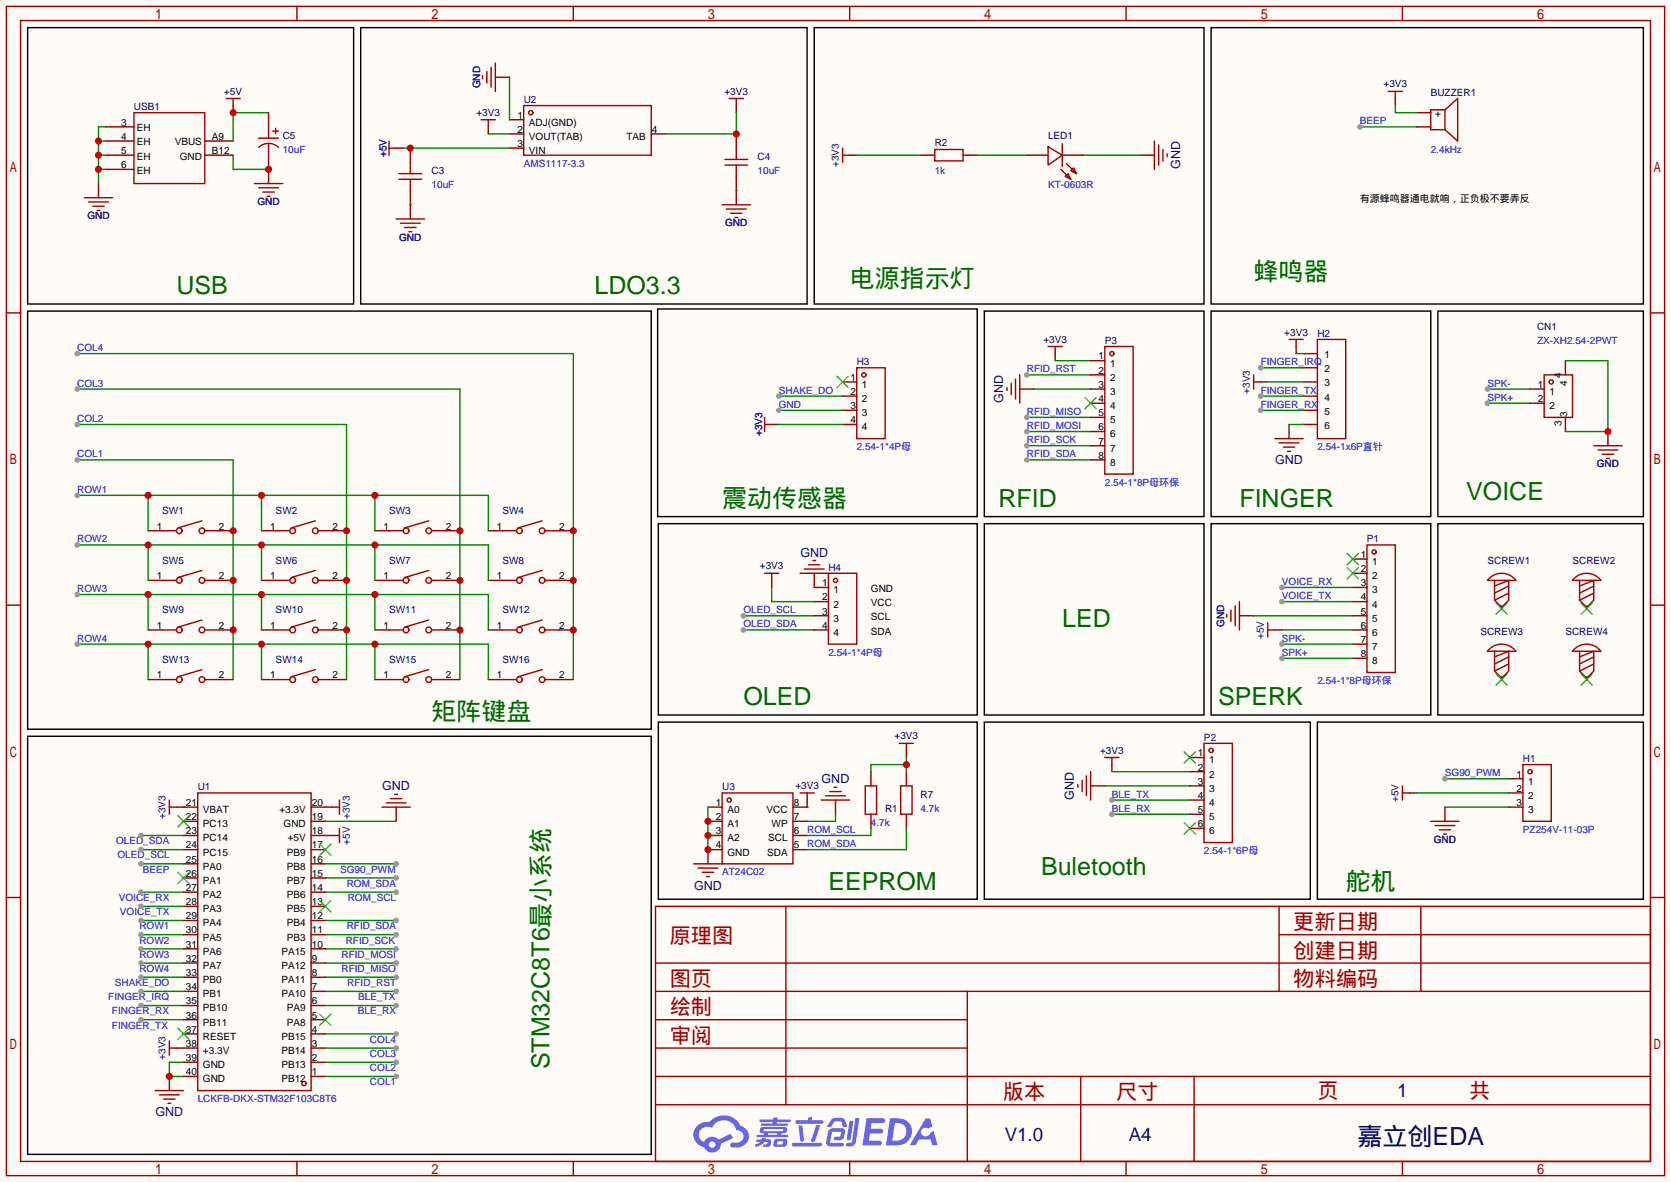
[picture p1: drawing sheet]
<svg xmlns="http://www.w3.org/2000/svg" width="299mm" height="212mm" viewBox="0 0 299 212" stroke-linecap="round" stroke-linejoin="round" font-family="sans-serif">
<path d="M0 0h299.5v211.8h-299.5z" fill="#fffcf7"/>
<path d="M58.3 172.6h12.7" fill="none" stroke="#008700" stroke-width=".25"/>
<circle cx="71" cy="172.6" r=".51" fill="#999"/>
<path d="M58.3 170.1h12.7" fill="none" stroke="#008700" stroke-width=".25"/>
<circle cx="71" cy="170.1" r=".51" fill="#999"/>
<path d="M58.3 167.5h12.7" fill="none" stroke="#008700" stroke-width=".25"/>
<circle cx="71" cy="167.5" r=".51" fill="#999"/>
<path d="M58.3 165h12.7" fill="none" stroke="#008700" stroke-width=".25"/>
<circle cx="71" cy="165" r=".51" fill="#999"/>
<path d="M58.3 180.2h12.7" fill="none" stroke="#008700" stroke-width=".25"/>
<circle cx="71" cy="180.2" r=".51" fill="#999"/>
<path d="M58.3 177.7h12.7" fill="none" stroke="#008700" stroke-width=".25"/>
<circle cx="71" cy="177.7" r=".51" fill="#999"/>
<path d="M58.3 175.1h12.7" fill="none" stroke="#008700" stroke-width=".25"/>
<circle cx="71" cy="175.1" r=".51" fill="#999"/>
<path d="M58.3 159.9h12.7" fill="none" stroke="#008700" stroke-width=".25"/>
<circle cx="71" cy="159.9" r=".51" fill="#999"/>
<path d="M58.3 157.4h12.7" fill="none" stroke="#008700" stroke-width=".25"/>
<circle cx="71" cy="157.4" r=".51" fill="#999"/>
<path d="M25.3 159.9h7.6" fill="none" stroke="#008700" stroke-width=".25"/>
<circle cx="25.3" cy="159.9" r=".51" fill="#999"/>
<path d="M25.3 162.4h7.6" fill="none" stroke="#008700" stroke-width=".25"/>
<circle cx="25.3" cy="162.4" r=".51" fill="#999"/>
<path d="M25.3 165h7.6" fill="none" stroke="#008700" stroke-width=".25"/>
<circle cx="25.3" cy="165" r=".51" fill="#999"/>
<path d="M25.3 167.5h7.6" fill="none" stroke="#008700" stroke-width=".25"/>
<circle cx="25.3" cy="167.5" r=".51" fill="#999"/>
<path d="M25.3 180.2h7.6" fill="none" stroke="#008700" stroke-width=".25"/>
<circle cx="25.3" cy="180.2" r=".51" fill="#999"/>
<path d="M25.3 182.8h7.6" fill="none" stroke="#008700" stroke-width=".25"/>
<circle cx="25.3" cy="182.8" r=".51" fill="#999"/>
<path d="M30.4 192.9v2.6" fill="none" stroke="#870000" stroke-width=".25"/>
<path d="M27.8 195.5h5.1M28.6 196.2h3.5M29.3 197h2.1M30.1 197.7h.5" fill="none" stroke="#a10000" stroke-width=".25"/>
<path d="M32.9 190.4h-2.5v2.5h2.5" fill="none" stroke="#008700" stroke-width=".25"/>
<circle cx="30.4" cy="192.9" r=".63" fill="#c00"/>
<g fill="none" stroke="#870000" stroke-width=".25">
<path d="M132 18.9v1.3M250.1 17.7v1.2M87.5 22.7v1.3M152.3 27.8h1.2M204.3 27.8h2.6M138.3 104v1.3M145.9 102.7v2.6M162.4 134.5v1.3M31.6 144.7h1.3M58.3 149.7h1.3M58.3 144.7h1.3M71 144.7v2.5"/>
<path d="M31.6 187.8h1.3"/>
</g>
<g fill="none" stroke="#a10000" stroke-width=".25">
<path d="M130.7 17.7h2.5M132 17.7v1.2M248.8 16.4h2.5M250.1 16.4v1.3M86.2 21.5h2.6M87.5 21.5v1.2M151 26.5v2.6M151 27.8h1.3M206.9 25.3v5.1M207.6 26v3.6M208.4 26.8v2M209.2 27.6v.5"/>
<path d="M137 102.7h2.6M138.3 102.7v1.3M143.4 102.7h5.1M144.1 102h3.6M144.9 101.2h2M145.7 100.5h.5M161.2 133.2h2.5M162.4 133.2v1.3M30.4 143.4v2.5M30.4 144.7h1.2M59.6 149.7h1.2M59.6 144.7h1.2"/>
<path d="M60.8 143.4v2.5M60.8 148.5v2.5M68.5 144.7h5M69.2 143.9h3.6M70 143.1h2M70.7 142.4h.5M30.4 186.6v2.5M30.4 187.8h1.2"/>
</g>
<path d="M133.2 110.4h12.7M138.3 105.3v2.5h7.6M58.3 147.2h12.7" fill="none" stroke="#008700" stroke-width=".25"/>
<path d="M64.6 5h80.1v49.5h-80.1zM176.4 129.4h58.4v31.8h-58.4z" fill="none" stroke="#000" stroke-width=".25"/>
<circle cx="133.2" cy="110.4" r=".51" fill="#999"/>
<path d="M199.3 143.4h13.9" fill="none" stroke="#008700" stroke-width=".25"/>
<circle cx="199.3" cy="143.4" r=".51" fill="#999"/>
<path d="M199.3 145.9h13.9" fill="none" stroke="#008700" stroke-width=".25"/>
<circle cx="199.3" cy="145.9" r=".51" fill="#999"/>
<path d="M189.1 63.4v1.2M225.9 68.5h1.3M232.3 62.1v1.3M199.3 137v1.3M195.5 140.8h2.5" fill="none" stroke="#870000" stroke-width=".25"/>
<path d="M187.8 62.1h2.6M189.1 62.1v1.3M224.7 67.2v2.5M224.7 68.5h1.2M231 60.8h2.6M232.3 60.8v1.3M193.9 139.8v2.1M194.7 139.1v3.5M195.5 138.3v5.1M198 135.8h2.5M199.3 135.8v1.2M193.2 140.6v.5" fill="none" stroke="#a10000" stroke-width=".25"/>
<path d="M184 67.2h11.5M189.1 64.6h6.4M199.3 138.3h13.9M198 140.8h15.2" fill="none" stroke="#008700" stroke-width=".25"/>
<circle cx="184" cy="67.2" r=".51" fill="#999"/>
<path d="M182.8 69.7h2.5" fill="none" stroke="#870000" stroke-width=".25"/>
<path d="M180.5 69.5v.5M181.2 68.7v2M182 67.9v3.6M182.8 67.2v5.1" fill="none" stroke="#a10000" stroke-width=".25"/>
<path d="M184 74.8h11.5M185.3 69.7h10.2" fill="none" stroke="#008700" stroke-width=".25"/>
<circle cx="184" cy="74.8" r=".51" fill="#999"/>
<path d="M184 77.3h11.5" fill="none" stroke="#008700" stroke-width=".25"/>
<circle cx="184" cy="77.3" r=".51" fill="#999"/>
<path d="M184 79.9h11.5" fill="none" stroke="#008700" stroke-width=".25"/>
<circle cx="184" cy="79.9" r=".51" fill="#999"/>
<path d="M184 82.4h11.5" fill="none" stroke="#008700" stroke-width=".25"/>
<circle cx="184" cy="82.4" r=".51" fill="#999"/>
<path d="M176.4 55.8h39.4v36.8h-39.4z" fill="none" stroke="#000" stroke-width=".25"/>
<g fill="none" stroke="#a10000" stroke-width=".25">
<path d="M124.3 154.8h5.1M125.1 155.6h3.6M125.9 156.3h2M126.6 157.1h.5M129.4 142.1h12.7v12.7h-12.7z"/>
<circle cx="130.7" cy="143.4" r=".38"/>
</g>
<path d="M126.9 144.7h2.5M126.9 147.2h2.5M126.9 149.7h2.5M129.4 152.3h-2.5v2.5M142.1 144.7h2.6M142.1 147.2h2.6M142.1 149.7h2.6M142.1 152.3h2.6" fill="none" stroke="#870000" stroke-width=".25"/>
<path d="M126.9 144.7v7.6" fill="none" stroke="#008700" stroke-width=".25"/>
<g fill="#c00">
<circle cx="126.9" cy="149.7" r=".63"/>
<circle cx="126.9" cy="152.3" r=".63"/>
<circle cx="126.9" cy="147.2" r=".63"/>
</g>
<path d="M144.7 143.4v1.3M149.7 143.4v2.5" fill="none" stroke="#870000" stroke-width=".25"/>
<path d="M143.4 142.1h2.5M144.7 142.1v1.3M147.2 143.4h5.1M148 142.6h3.5M148.7 141.9h2M149.5 141.1h.5" fill="none" stroke="#a10000" stroke-width=".25"/>
<path d="M25.3 152.3h7.6M144.7 144.7h.1M149.7 145.9v1.3h-5" fill="none" stroke="#008700" stroke-width=".25"/>
<circle cx="25.3" cy="152.3" r=".51" fill="#999"/>
<path d="M25.3 149.7h7.6" fill="none" stroke="#008700" stroke-width=".25"/>
<circle cx="25.3" cy="149.7" r=".51" fill="#999"/>
<g fill="none" stroke="#a10000" stroke-width=".25">
<path d="M40.5 17.7h2.6M41.8 17.7v1.2M93.9 18.9h22.8v8.9h-22.8zM24 20.2h12.7v12.7h-12.7zM228.5 78.6h5.1M229.2 79.4h3.6M230 80.1h2M230.8 80.9h.5M227.2 111.6v2.6M227.2 112.9h1.3M35.4 142.1h20.4v53.4h-20.4zM251.3 140.8v2.6"/>
<path d="M251.3 142.1h1.3"/>
<circle cx="95.1" cy="20.2" r=".38"/>
<circle cx="54.5" cy="194.2" r=".38"/>
</g>
<g fill="none" stroke="#870000" stroke-width=".25">
<path d="M41.8 18.9v1.3M18.9 25.3h5.1M18.9 27.8h5.1M18.9 22.7h5.1M18.9 30.4h5.1M36.7 25.3h5.1M36.7 27.8h5.1M91.3 21.5h2.6M91.3 24h2.6M91.3 26.5h2.6M116.7 24h2.6M231 76.1v2.5"/>
<path d="M228.5 112.9h1.2M32.9 159.9h2.5M32.9 157.4h2.5M32.9 154.8h2.5M32.9 152.3h2.5M32.9 149.7h2.5M32.9 147.2h2.5M32.9 144.7h2.5M55.8 159.9h2.5M55.8 157.4h2.5M55.8 154.8h2.5M55.8 152.3h2.5"/>
<path d="M55.8 149.7h2.5M55.8 147.2h2.5M55.8 144.7h2.5M252.6 142.1h1.3M32.9 177.7h2.5M32.9 175.1h2.5M32.9 172.6h2.5M32.9 170.1h2.5M32.9 167.5h2.5M32.9 165h2.5M32.9 162.4h2.5M55.8 177.7h2.5"/>
<path d="M55.8 175.1h2.5M55.8 172.6h2.5M55.8 170.1h2.5M55.8 167.5h2.5M55.8 165h2.5M55.8 162.4h2.5M32.9 192.9h2.5M32.9 190.4h2.5M32.9 187.8h2.5M32.9 185.3h2.5M32.9 182.8h2.5M32.9 180.2h2.5"/>
<path d="M55.8 192.9h2.5M55.8 190.4h2.5M55.8 187.8h2.5M55.8 185.3h2.5M55.8 182.8h2.5M55.8 180.2h2.5"/>
</g>
<path d="M118 129.4h57.1v31.8h-57.1z" fill="none" stroke="#000" stroke-width=".25"/>
<path d="M31.9 146.2l2 2M31.9 156.3l2 2.1M33.9 146.2l-2 2M33.9 156.3l-2 2.1M57.3 151.3l2 2M59.3 151.3l-2 2M57.3 161.4l2 2M59.3 161.4l-2 2M31.9 184.3l2 2M33.9 184.3l-2 2M57.3 181.7l2 2.1M59.3 181.7l-2 2.1" fill="none" stroke="#3c3" stroke-width=".25"/>
<path d="M17.7 25.3h1.2M17.7 27.8h1.2M17.7 30.4h1.2M18.9 22.7h-1.2v10.2M32.9 144.7h.1M58.3 149.7h.1M58.3 144.7h.1M32.9 187.8h.1" fill="none" stroke="#008700" stroke-width=".25"/>
<g fill="#c00">
<circle cx="17.7" cy="25.3" r=".63"/>
<circle cx="17.7" cy="27.8" r=".63"/>
<circle cx="17.7" cy="30.4" r=".63"/>
</g>
<path d="M17.7 32.9v2.5M48.1 30.4v2.5" fill="none" stroke="#870000" stroke-width=".25"/>
<path d="M15.1 35.4h5.1M15.9 36.2h3.5M16.6 37h2.1M17.4 37.7h.5M45.6 32.9h5.1M46.4 33.7h3.5M47.1 34.4h2M47.9 35.2h.5" fill="none" stroke="#a10000" stroke-width=".25"/>
<path d="M48.1 20.2h-6.3v5.1" fill="none" stroke="#008700" stroke-width=".25"/>
<circle cx="41.8" cy="20.2" r=".63" fill="#c00"/>
<path d="M41.8 27.8v2.6h6.3M243.7 22.7h10.2" fill="none" stroke="#008700" stroke-width=".25"/>
<path d="M145.9 5h69.9v49.5h-69.9z" fill="none" stroke="#000" stroke-width=".25"/>
<path d="M253.9 20.2h2.5M253.9 22.7h2.5" fill="none" stroke="#870000" stroke-width=".25"/>
<path d="M259 19.7l2.2-2v7.6l-2.2-2.1M259 19.7v3.5M259 19.7h-2.6v3.5h2.6" fill="none" stroke="#a10000" stroke-width=".25"/>
<circle cx="243.7" cy="22.7" r=".51" fill="#999"/>
<path d="M250.1 18.9v1.3h3.8M87.5 24h3.8M132 20.2v3.8h-12.7M153.5 27.8h11.5M175.1 27.8h8.9M194.2 27.8h10.1" fill="none" stroke="#008700" stroke-width=".25"/>
<path d="M71 26.5h1.3M132 24v2.5M132 31.6v2.6M165 27.8h2.5M172.6 27.8h2.5M184 27.8h3.8M190.4 27.8h3.8M138.3 76.1h1.3" fill="none" stroke="#870000" stroke-width=".25"/>
<g fill="none" stroke="#a10000" stroke-width=".25">
<path d="M69.7 25.3v2.5M69.7 26.5h1.3M129.9 29.6h4.1M129.9 28.6h4.1M132 26.5v2.1M167.5 26.8h5.1v2h-5.1zM187.8 26.3l2.6 1.5-2.6 1.8zM190.1 30.4l1.8 1.7M190.4 25.8v4M191.1 29.3l1.8 1.8M191.4 31.1l.5 1-1-.5zM191.9 30.6l.5-.5 .5 1z"/>
<path d="M137 74.8v2.5M137 76.1h1.3"/>
</g>
<circle cx="132" cy="24" r=".63" fill="#c00"/>
<path d="M86.5 13.6v.5M87.2 12.8v2.1M88 12.1v3.5M88.8 11.3v5.1M71.5 32.1h4.1M71.5 31.1h4.1M73.5 29.1v2M73.5 32.1v2.1M132 29.6v2" fill="none" stroke="#a10000" stroke-width=".25"/>
<path d="M88.8 13.8h2.5M73.5 26.5v2.6M73.5 34.2v2.5" fill="none" stroke="#870000" stroke-width=".25"/>
<path d="M91.3 13.8v7.7M72.3 26.5h19" fill="none" stroke="#008700" stroke-width=".25"/>
<circle cx="73.5" cy="26.5" r=".63" fill="#c00"/>
<g fill="none" stroke="#870000" stroke-width=".25">
<path d="M73.5 36.7v2.5M132 34.2v2.5M26.5 95.1h2.6M39.2 95.1h2.6M46.9 95.1h2.5M59.6 95.1h2.5M67.2 95.1h2.5M79.9 95.1h2.5M87.5 95.1h2.5M100.2 95.1h2.5M26.5 104h2.6M26.5 112.9h2.6"/>
<path d="M39.2 104h2.6M39.2 112.9h2.6M46.9 104h2.5M46.9 112.9h2.5M59.6 104h2.5M59.6 112.9h2.5M67.2 104h2.5M67.2 112.9h2.5M79.9 104h2.5M79.9 112.9h2.5M87.5 104h2.5M87.5 112.9h2.5"/>
<path d="M100.2 104h2.5M100.2 112.9h2.5M26.5 121.8h2.6M39.2 121.8h2.6M46.9 121.8h2.5M59.6 121.8h2.5M67.2 121.8h2.5M79.9 121.8h2.5M87.5 121.8h2.5M100.2 121.8h2.5M156.1 138.3v2.5M162.4 138.3v2.5"/>
<path d="M156.1 145.9v2.6M162.4 145.9v2.6"/>
</g>
<g fill="none" stroke="#a10000" stroke-width=".25">
<path d="M71 39.2h5.1M129.4 36.7h5.1M130.2 37.5h3.5M130.9 38.2h2.1M131.7 39h.5M71.8 40h3.5M72.5 40.8h2M73.3 41.5h.5M29.1 95.1h2.5M36.2 93.3l-4.3 1.3M36.7 95.1h2.5M49.4 95.1h2.5"/>
<path d="M56.5 93.3l-4.3 1.3M57 95.1h2.6M69.7 95.1h2.6M76.8 93.3l-4.3 1.3M77.3 95.1h2.6M90 95.1h2.6M97.2 93.3l-4.4 1.3M97.7 95.1h2.5M29.1 104h2.5M29.1 112.9h2.5M36.2 111.1l-4.3 1.3M36.2 102.2l-4.3 1.3"/>
<path d="M36.7 104h2.5M36.7 112.9h2.5M49.4 104h2.5M49.4 112.9h2.5M56.5 102.2l-4.3 1.3M56.5 111.1l-4.3 1.3M57 104h2.6M57 112.9h2.6M69.7 104h2.6M69.7 112.9h2.6M76.8 102.2l-4.3 1.3M76.8 111.1l-4.3 1.3"/>
<path d="M77.3 104h2.6M77.3 112.9h2.6M90 104h2.6M90 112.9h2.6M97.2 111.1l-4.4 1.3M97.2 102.2l-4.4 1.3M97.7 104h2.5M97.7 112.9h2.5M29.1 121.8h2.5M36.2 120l-4.3 1.3M36.7 121.8h2.5M49.4 121.8h2.5"/>
<path d="M56.5 120l-4.3 1.3M57 121.8h2.6M69.7 121.8h2.6M76.8 120l-4.3 1.3M77.3 121.8h2.6M90 121.8h2.6M97.2 120l-4.4 1.3M97.7 121.8h2.5M155.1 140.8h2v5.1h-2zM161.4 140.8h2v5.1h-2z"/>
<circle cx="32.1" cy="95.1" r=".51"/>
<circle cx="36.2" cy="95.1" r=".51"/>
<circle cx="52.5" cy="95.1" r=".51"/>
<circle cx="56.5" cy="95.1" r=".51"/>
<circle cx="72.8" cy="95.1" r=".51"/>
<circle cx="76.8" cy="95.1" r=".51"/>
<circle cx="93.1" cy="95.1" r=".51"/>
<circle cx="97.2" cy="95.1" r=".51"/>
<circle cx="32.1" cy="112.9" r=".51"/>
<circle cx="32.1" cy="104" r=".51"/>
<circle cx="36.2" cy="112.9" r=".51"/>
<circle cx="36.2" cy="104" r=".51"/>
<circle cx="52.5" cy="112.9" r=".51"/>
<circle cx="52.5" cy="104" r=".51"/>
<circle cx="56.5" cy="112.9" r=".51"/>
<circle cx="56.5" cy="104" r=".51"/>
<circle cx="72.8" cy="112.9" r=".51"/>
<circle cx="72.8" cy="104" r=".51"/>
<circle cx="76.8" cy="112.9" r=".51"/>
<circle cx="76.8" cy="104" r=".51"/>
<circle cx="93.1" cy="112.9" r=".51"/>
<circle cx="93.1" cy="104" r=".51"/>
<circle cx="97.2" cy="112.9" r=".51"/>
<circle cx="97.2" cy="104" r=".51"/>
<circle cx="32.1" cy="121.8" r=".51"/>
<circle cx="36.2" cy="121.8" r=".51"/>
<circle cx="52.5" cy="121.8" r=".51"/>
<circle cx="56.5" cy="121.8" r=".51"/>
<circle cx="72.8" cy="121.8" r=".51"/>
<circle cx="76.8" cy="121.8" r=".51"/>
<circle cx="93.1" cy="121.8" r=".51"/>
<circle cx="97.2" cy="121.8" r=".51"/>
</g>
<path d="M132 34.2h.1M13.8 82.4h28v39.4" fill="none" stroke="#008700" stroke-width=".25"/>
<path d="M217 5h77.5v49.5h-77.5zM217 55.8h39.4v36.8h-39.4z" fill="none" stroke="#000" stroke-width=".25"/>
<g fill="#c00">
<circle cx="41.8" cy="95.1" r=".63"/>
<circle cx="41.8" cy="104" r=".63"/>
<circle cx="41.8" cy="112.9" r=".63"/>
</g>
<circle cx="13.8" cy="82.4" r=".51" fill="#999"/>
<path d="M13.8 76.1h48.3v45.7" fill="none" stroke="#008700" stroke-width=".25"/>
<g fill="#c00">
<circle cx="62.1" cy="95.1" r=".63"/>
<circle cx="62.1" cy="104" r=".63"/>
<circle cx="62.1" cy="112.9" r=".63"/>
</g>
<circle cx="13.8" cy="76.1" r=".51" fill="#999"/>
<path d="M13.8 69.7h68.6v52.1" fill="none" stroke="#008700" stroke-width=".25"/>
<g fill="#c00">
<circle cx="82.4" cy="95.1" r=".63"/>
<circle cx="82.4" cy="104" r=".63"/>
<circle cx="82.4" cy="112.9" r=".63"/>
</g>
<circle cx="13.8" cy="69.7" r=".51" fill="#999"/>
<path d="M13.8 63.4h88.9v58.4" fill="none" stroke="#008700" stroke-width=".25"/>
<g fill="#c00">
<circle cx="102.7" cy="95.1" r=".63"/>
<circle cx="102.7" cy="104" r=".63"/>
<circle cx="102.7" cy="112.9" r=".63"/>
</g>
<circle cx="13.8" cy="63.4" r=".51" fill="#999"/>
<path d="M13.8 88.8h73.7v6.3M26.5 88.8v6.3M46.9 88.8v6.3M67.2 88.8v6.3" fill="none" stroke="#008700" stroke-width=".25"/>
<g fill="#c00">
<circle cx="26.5" cy="88.8" r=".63"/>
<circle cx="46.9" cy="88.8" r=".63"/>
<circle cx="67.2" cy="88.8" r=".63"/>
</g>
<circle cx="13.8" cy="88.8" r=".51" fill="#999"/>
<path d="M13.8 97.7h73.7v6.3M26.5 97.7v6.3M46.9 97.7v6.3M67.2 97.7v6.3" fill="none" stroke="#008700" stroke-width=".25"/>
<g fill="#c00">
<circle cx="26.5" cy="97.7" r=".63"/>
<circle cx="67.2" cy="97.7" r=".63"/>
<circle cx="46.9" cy="97.7" r=".63"/>
</g>
<circle cx="13.8" cy="97.7" r=".51" fill="#999"/>
<path d="M13.8 106.6h73.7v6.3M26.5 106.6v6.3M46.9 106.6v6.3M67.2 106.6v6.3" fill="none" stroke="#008700" stroke-width=".25"/>
<g fill="#c00">
<circle cx="26.5" cy="106.6" r=".63"/>
<circle cx="46.9" cy="106.6" r=".63"/>
<circle cx="67.2" cy="106.6" r=".63"/>
</g>
<circle cx="13.8" cy="106.6" r=".51" fill="#999"/>
<path d="M13.8 115.4h73.7v6.4M26.5 115.4v6.4M46.9 115.4v6.4M67.2 115.4v6.4" fill="none" stroke="#008700" stroke-width=".25"/>
<g fill="#c00">
<circle cx="26.5" cy="115.4" r=".63"/>
<circle cx="46.9" cy="115.4" r=".63"/>
<circle cx="67.2" cy="115.4" r=".63"/>
</g>
<circle cx="13.8" cy="115.4" r=".51" fill="#999"/>
<path d="M5 55.8h111.7v74.9h-111.7zM5 132h111.7v74.9h-111.7z" fill="none" stroke="#000" stroke-width=".25"/>
<path d="M133.2 112.9h12.7" fill="none" stroke="#008700" stroke-width=".25"/>
<circle cx="133.2" cy="112.9" r=".51" fill="#999"/>
<path d="M162.4 137h-6.3v1.3M162.4 135.8v2.5M156.1 148.5v1.2h-11.4M162.4 148.5v3.8h-17.7" fill="none" stroke="#008700" stroke-width=".25"/>
<circle cx="162.4" cy="137" r=".63" fill="#c00"/>
<path d="M117.9 55.4h57.2v37.2h-57.2zM118 93.9h57.1v34.2h-57.1z" fill="none" stroke="#000" stroke-width=".25"/>
<g fill="none" stroke="#a10000" stroke-width=".25">
<path d="M153.5 65.9h5.1v12.7h-5.1zM148.5 102.7h5v12.7h-5zM215.8 133.2h5.1v17.8h-5.1z"/>
<circle cx="154.8" cy="67.2" r=".38"/>
<circle cx="149.7" cy="104" r=".38"/>
<circle cx="217" cy="134.5" r=".38"/>
</g>
<g fill="none" stroke="#870000" stroke-width=".25">
<path d="M151 68.5h2.5M151 71h2.5M151 73.5h2.5M151 76.1h2.5M145.9 105.3h2.6M145.9 107.8h2.6M145.9 110.4h2.6M145.9 112.9h2.6M213.2 135.8h2.6M213.2 138.3h2.6M213.2 140.8h2.6M213.2 143.4h2.6"/>
<path d="M213.2 145.9h2.6M213.2 148.5h2.6"/>
</g>
<path d="M150 67.4l2 2.1M152 67.4l-2 2.1M212.2 134.7l2 2.1M214.2 134.7l-2 2.1M212.2 147.4l2 2.1M214.2 147.4l-2 2.1" fill="none" stroke="#3c3" stroke-width=".25"/>
<path d="M139.6 76.1h11.4M139.6 73.5h11.4M145.9 105.3h.1" fill="none" stroke="#008700" stroke-width=".25"/>
<circle cx="139.6" cy="73.5" r=".51" fill="#999"/>
<path d="M139.6 71h11.4" fill="none" stroke="#008700" stroke-width=".25"/>
<circle cx="139.6" cy="71" r=".51" fill="#999"/>
<path d="M176.4 93.9h39.4v34.2h-39.4z" fill="none" stroke="#000" stroke-width=".25"/>
<g fill="none" stroke="#a10000" stroke-width=".25">
<path d="M198 62.1h5.1v22.9h-5.1zM245 97.7h5.1v22.8h-5.1z"/>
<circle cx="199.3" cy="63.4" r=".38"/>
<circle cx="246.3" cy="98.9" r=".38"/>
</g>
<g fill="none" stroke="#870000" stroke-width=".25">
<path d="M195.5 64.6h2.5M195.5 67.2h2.5M195.5 69.7h2.5M195.5 72.3h2.5M195.5 74.8h2.5M195.5 77.3h2.5M195.5 79.9h2.5M195.5 82.4h2.5M242.4 100.2h2.6M242.4 102.7h2.6M242.4 105.3h2.6M242.4 107.8h2.6"/>
<path d="M242.4 110.4h2.6M242.4 112.9h2.6M242.4 115.4h2.6M242.4 118h2.6"/>
</g>
<path d="M194.4 71.2l2.1 2.1M196.5 71.2l-2.1 2.1M241.4 99.2l2.1 2M243.5 99.2l-2.1 2M241.4 101.7l2.1 2.1M243.5 101.7l-2.1 2.1" fill="none" stroke="#3c3" stroke-width=".25"/>
<path d="M58.3 187.8h12.7" fill="none" stroke="#008700" stroke-width=".25"/>
<circle cx="71" cy="187.8" r=".51" fill="#999"/>
<path d="M229.7 105.3h12.7" fill="none" stroke="#008700" stroke-width=".25"/>
<circle cx="229.7" cy="105.3" r=".51" fill="#999"/>
<path d="M229.7 107.8h12.7" fill="none" stroke="#008700" stroke-width=".25"/>
<circle cx="229.7" cy="107.8" r=".51" fill="#999"/>
<path d="M222.1 110.4h2.6M259 144.7v2.5" fill="none" stroke="#870000" stroke-width=".25"/>
<path d="M219.8 110.1v.5M220.6 109.3v2.1M221.4 108.6v3.5M222.1 107.8v5.1M256.4 147.2h5.1M257.2 148h3.5M257.9 148.7h2.1M258.7 149.5h.5" fill="none" stroke="#a10000" stroke-width=".25"/>
<path d="M224.7 110.4h17.7M229.7 112.9h12.7M229.7 115.4h12.7" fill="none" stroke="#008700" stroke-width=".25"/>
<circle cx="229.7" cy="115.4" r=".51" fill="#999"/>
<path d="M229.7 118h12.7" fill="none" stroke="#008700" stroke-width=".25"/>
<circle cx="229.7" cy="118" r=".51" fill="#999"/>
<path d="M217 93.9h39.4v34.2h-39.4z" fill="none" stroke="#000" stroke-width=".25"/>
<path d="M266.6 69.7h7.6" fill="none" stroke="#008700" stroke-width=".25"/>
<circle cx="266.6" cy="69.7" r=".51" fill="#999"/>
<path d="M266.6 72.3h7.6" fill="none" stroke="#008700" stroke-width=".25"/>
<circle cx="266.6" cy="72.3" r=".51" fill="#999"/>
<path d="M257.7 55.8h36.8v36.8h-36.8zM236.1 129.4h58.4v31.8h-58.4z" fill="none" stroke="#000" stroke-width=".25"/>
<g fill="none" stroke="#a10000" stroke-width=".25">
<path d="M272.9 137h5.1v10.2h-5.1z"/>
<circle cx="274.2" cy="138.3" r=".38"/>
</g>
<path d="M270.4 139.6h2.5M270.4 142.1h2.5M270.4 144.7h2.5" fill="none" stroke="#870000" stroke-width=".25"/>
<path d="M259 139.6h11.4M259 144.7h11.4" fill="none" stroke="#008700" stroke-width=".25"/>
<circle cx="259" cy="139.6" r=".51" fill="#999"/>
<path d="M253.9 142.1h16.5M58.3 190.4h12.7" fill="none" stroke="#008700" stroke-width=".25"/>
<circle cx="71" cy="190.4" r=".51" fill="#999"/>
<g fill="none" stroke="#a10000" stroke-width=".25">
<path d="M276.7 67.2h5.1v7.6h-5.1z"/>
<circle cx="278" cy="68.5" r=".38"/>
</g>
<path d="M274.2 69.7h2.5M274.2 72.3h2.5M280.5 64.6v2.6M280.5 74.8v2.5M288.2 77.3v2.6" fill="none" stroke="#870000" stroke-width=".25"/>
<path d="M280.5 64.6h7.7v12.7h-7.7" fill="none" stroke="#008700" stroke-width=".25"/>
<circle cx="288.2" cy="77.3" r=".63" fill="#c00"/>
<g fill="none" stroke="#a10000" stroke-width=".25">
<path d="M46.4 24.8h3.5M285.6 79.9h5.1M286.4 80.6h3.5M287.1 81.4h2.1M287.9 82.2h.5M267 103.5a3.2 3.2 0 0 1 4.7 .5h-5.1zM267 116.2a3.2 3.2 0 0 1 4.7 .5h-5.1zM267.8 104v3.6l1.3 1.2 1.3-1.2v-3.6l-2.6 1M267.8 116.7v3.6l1.3 1.2 1.3-1.2v-3.6l-2.6 1M270.4 105l-2.6 1.3M270.4 106.3l-2.6 1.3M270.4 117.7l-2.6 1.3"/>
<path d="M270.4 119l-2.6 1.3M282.2 103.5a3.2 3.2 0 0 1 4.7 .5h-5.1zM282.2 116.2a3.2 3.2 0 0 1 4.7 .5h-5.1zM283.1 104v3.6l1.3 1.2 1.2-1.2v-3.6l-2.5 1M283.1 116.7v3.6l1.3 1.2 1.2-1.2v-3.6l-2.5 1M285.6 105l-2.5 1.3M285.6 106.3l-2.5 1.3M285.6 117.7l-2.5 1.3M285.6 119l-2.5 1.3"/>
</g>
<path d="M48.1 20.2v2.5M48.1 27.8v2.6M269.1 108.6v.5M284.4 108.6v.5M269.1 121.3v.5M284.4 121.3v.5" fill="none" stroke="#870000" stroke-width=".25"/>
<path d="M268.1 108.1l2 2M270.1 108.1l-2 2M283.3 108.1l2.1 2M285.4 108.1l-2.1 2M268.1 120.8l2 2M270.1 120.8l-2 2M283.3 120.8l2.1 2M285.4 120.8l-2.1 2" fill="none" stroke="#3c3" stroke-width=".25"/>
<path d="M257.7 93.9h36.8v34.2h-36.8z" fill="none" stroke="#000" stroke-width=".25"/>
<circle cx="48.1" cy="30.4" r=".63" fill="#c00"/>
<g fill="none" stroke="#a10000" stroke-width=".25">
<path d="M1.1 1.1h297.2v209.6h-297.2zM3.7 3.7h292.1v204.5h-292.1zM53.2 1.1v2.6M102.7 1.1v2.6M152.3 1.1v2.6M201.8 1.1v2.6M251.3 1.1v2.6M46.4 26.4a2.54 2.54 0 0 1 3.5 0M48.1 22.7v2.1M48.1 25.8v2M48.9 23.5h1M49.4 23v1"/>
<path d="M1.1 56.1h2.6M295.8 56.1h2.5M1.1 108.5h2.6M295.8 108.5h2.5M1.1 160.8h2.6M117.5 162.4h178.3v45.8h-178.3zM117.5 177.7h178.3M117.5 172.6h178.3M140.8 162.4v35.6M173.4 177.7v30.5M229.2 162.4v15.3M229.2 167.5h66.6"/>
<path d="M254.6 162.4v15.3M295.8 160.8h2.5M117.5 182.8h55.9M117.5 198h178.3M117.5 192.9h178.3M117.5 187.8h55.9M193.7 192.9v15.3M214 192.9v15.3M53.2 208.2v2.5M102.7 208.2v2.5M152.3 208.2v2.5M201.8 208.2v2.5"/>
<path d="M251.3 208.2v2.5"/>
</g>
<g fill="#5487ff">
<path d="M155.3 200.4h2.1a.97 .97 0 0 1 1.3 .4 .53 .53 0 0 1-.7 .5h-1.8l-.2 1h1.9a.43 .43 0 0 1 .4 .5 .43 .43 0 0 1-.5 .3h-1.9l-.2 1.3h1.7a.45 .45 0 0 1 .6 .2 .45 .45 0 0 1-.2 .6l-3.2 .1z"/>
<path d="M165.9 200.5h.8l.4 1.4-.7 .4a.82 .82 0 0 0-1.2 .1 .82 .82 0 0 0 .1 1.1 .82 .82 0 0 0 1.2 0l.2-.5 .6-.3 .7 2.5h-.9l-.3-1h-2.1l-.6 1h-1.1z"/>
<path d="M152.2 200.9h.8l-.5 3.2a.36 .36 0 0 1-.4 .3 .36 .36 0 0 1-.3-.4z"/>
<path d="M153.3 200.4h.7l-.6 4.3a1.13 1.13 0 0 1-1.8 .6l.2-.4 .7-.1 .2-.2z"/>
<path d="M149 200.7l.6-.4h1a.77 .77 0 0 1 .9 .6l.3 .9-.2 .2h-.5l-.4-1h-.9a1.3 1.3 0 0 0-.8 .9l-.6 .1-.2-.2z"/>
<path d="M148.6 202.5l.5-.3h1.7a.66 .66 0 0 1 .6 .9l-.1 .4a.81 .81 0 0 1-.9 .9h-.7a.32 .32 0 0 1-.3-.4 .32 .32 0 0 1 .4-.3h.7l.3-.9-1.7 .1-.3 1.9h2.1a.32 .32 0 0 1 .4 .4 .32 .32 0 0 1-.4 .3l-2.3-.1-.5-.3v-.5z"/>
<path d="M142 204.8h5a.33 .33 0 0 1 .3 .4 .33 .33 0 0 1-.3 .3h-4.9l-.2-.2z"/>
<path d="M146.3 201.6h.7l-1 2.9a.36 .36 0 0 1-.4 .2 .36 .36 0 0 1-.3-.3z"/>
<path d="M143.1 201.7h.7l.3 2.6a.34 .34 0 0 1-.3 .3 .34 .34 0 0 1-.4-.2z"/>
<path d="M142.6 200.8h2.2l.1-.4 .1-.2h.6l-.1 .6h1.8a.32 .32 0 0 1 .3 .3 .32 .32 0 0 1-.4 .3h-4.5l-.1-.1z"/>
<path d="M135.6 204.2h.9l.1-.2 .7-.1-.1 .3h.9a.82 .82 0 0 1-.6 1.3h-.7v-.4l.7-.1v-.3h-.5l-.5 .4-1 .4-.2-.4 1-.4h-.8z"/>
<path d="M136.1 200.6h2.5v-.3h.8l-.1 .3h2.2l.2 .3-.2 .2h-2.3v.3h1.8l.2 .2-.2 .2h-4.5l-.2-.2 .1-.2h2l.1-.3h-2.3l-.1-.2z"/>
<path d="M159.5 200.4l-.7 4.9h1.6a2.47 2.47 0 0 0 2.9-1.7 2.47 2.47 0 0 0-1.4-3zM160.4 201.3a1.61 1.61 0 0 1 2 1.4 1.61 1.61 0 0 1-1.8 1.7h-.7z"/>
<path d="M136.3 202.2a.55 .55 0 0 0-.2 .7 .55 .55 0 0 0 .7 .2l.1 .3h-1.3v.4h5.5l.2-.2-.2-.2h-1.2l.2-.3a.7 .7 0 0 0 .8-.2 .7 .7 0 0 0 0-.9h-4.1zM136.9 202.4h3.3l.2 .1-.2 .2h-3.2l-.2-.1zM137.6 203.1h1.7l-.2 .3h-1.4z"/>
<path d="M138.8 204.3a1.05 1.05 0 0 0-.1 1.2 2.91 2.91 0 0 0 2.2-.2 .98 .98 0 0 0 0-1.2h-1.6zM139.4 204.6l.8-.1 .1 .1v.3l-.2 .2h-.8z"/>
<path d="M125 201.7a2.23 2.23 0 0 0-.7 2.3 2.23 2.23 0 0 0 1.8 1.6 1.58 1.58 0 0 0 1.8 .9 1.58 1.58 0 0 0 1.3-1.5l2.2-1-.5-.8-2.1 1a1.65 1.65 0 0 0-2.6 .5 1.45 1.45 0 0 1-.8-2 1.45 1.45 0 0 1 2-.7l.2 .1a2.3 2.3 0 0 1 2.3-1.3 2.3 2.3 0 0 1 2.1 1.7 1.12 1.12 0 0 1 1.2 1.1 1.12 1.12 0 0 1-1.1 1.2h-.7a.45 .45 0 0 0-.6 .3 .45 .45 0 0 0 .5 .6 2.26 2.26 0 0 0 2.9-2.5 2.04 2.04 0 0 0-1.5-1.4 3.3 3.3 0 0 0-5.5-.7l-1.2 .1zM127.1 205.2a.57 .57 0 0 1 1.1 0 .57 .57 0 0 1-1.1 0z"/>
</g>
<path d="M58.3 154.8h12.7" fill="none" stroke="#008700" stroke-width=".25"/>
<circle cx="71" cy="154.8" r=".51" fill="#999"/>
<path d="M25.3 172.6h7.6" fill="none" stroke="#008700" stroke-width=".25"/>
<circle cx="25.3" cy="172.6" r=".51" fill="#999"/>
<path d="M25.3 170.1h7.6" fill="none" stroke="#008700" stroke-width=".25"/>
<circle cx="25.3" cy="170.1" r=".51" fill="#999"/>
<path d="M58.3 192.9h12.7" fill="none" stroke="#008700" stroke-width=".25"/>
<circle cx="71" cy="192.9" r=".51" fill="#999"/>
<path d="M25.3 154.8h7.6" fill="none" stroke="#008700" stroke-width=".25"/>
<circle cx="25.3" cy="154.8" r=".51" fill="#999"/>
<path d="M25.3 177.7h7.6" fill="none" stroke="#008700" stroke-width=".25"/>
<circle cx="25.3" cy="177.7" r=".51" fill="#999"/>
<path d="M58.3 185.3h12.7" fill="none" stroke="#008700" stroke-width=".25"/>
<circle cx="71" cy="185.3" r=".51" fill="#999"/>
<path d="M25.3 175.1h7.6" fill="none" stroke="#008700" stroke-width=".25"/>
<circle cx="25.3" cy="175.1" r=".51" fill="#999"/>
<path d="M236.1 60.8h5.1v17.8h-5.1z" fill="none" stroke="#a10000" stroke-width=".25"/>
<path d="M233.6 63.4h2.5M233.6 65.9h2.5M233.6 68.5h2.5M233.6 71h2.5M233.6 73.5h2.5M233.6 76.1h2.5" fill="none" stroke="#870000" stroke-width=".25"/>
<path d="M225.9 65.9h7.7M232.3 63.4h1.3" fill="none" stroke="#008700" stroke-width=".25"/>
<circle cx="225.9" cy="65.9" r=".51" fill="#999"/>
<path d="M225.9 71h7.7M227.2 68.5h6.4" fill="none" stroke="#008700" stroke-width=".25"/>
<circle cx="225.9" cy="71" r=".51" fill="#999"/>
<path d="M225.9 73.5h7.7" fill="none" stroke="#008700" stroke-width=".25"/>
<circle cx="225.9" cy="73.5" r=".51" fill="#999"/>
<path d="M73.5 36.7h.1M231 76.1h2.6" fill="none" stroke="#008700" stroke-width=".25"/>
<path d="M5 5h58.4v49.5h-58.4z" fill="none" stroke="#000" stroke-width=".25"/>
<g font-size="4.5" fill="#060">
<text x="31.6" y="52.8">USB</text>
<text x="106.6" y="52.8">LDO3.3</text>
<text x="152.3" y="51.5">电源指示灯</text>
<text x="224.7" y="50.2">蜂鸣器</text>
<text x="262.8" y="89.6">VOICE</text>
<text x="129.4" y="90.9">震动传感器</text>
<text x="178.9" y="90.9">RFID</text>
<text x="222.1" y="90.9">FINGER</text>
<text x="190.4" y="112.5">LED</text>
<text x="77.3" y="129">矩阵键盘</text>
<text x="133.2" y="126.4">OLED</text>
<text x="218.3" y="126.4">SPERK</text>
<text x="148.5" y="159.4">EEPROM</text>
<text x="186.6" y="156.9">Buletooth</text>
<text x="241.2" y="159.4">舵机</text>
<text x="98.5" y="191.6" transform="rotate(-90 98.5 191.6)">STM32C8T6最小系统</text>
</g>
<text font-size="4.5" fill="#000080" x="243.3" y="205.2">嘉立创EDA</text>
<g font-size="3.8" fill="#a00000">
<text x="231.8" y="166.5">更新日期</text>
<text x="120" y="169.1">原理图</text>
<text x="231.8" y="171.6">创建日期</text>
<text x="120" y="176.7">图页</text>
<text x="231.8" y="176.7">物料编码</text>
<text x="120" y="181.8">绘制</text>
<text x="120" y="186.9">审阅</text>
<text x="179.7" y="197">版本</text>
<text x="200" y="197">尺寸</text>
<text x="236.1" y="196.8">页</text>
<text x="263.3" y="196.8">共</text>
</g>
<g font-size="3.4" fill="#000080">
<text x="250.4" y="196.7">1</text>
<text x="180.1" y="204.5">V1.0</text>
<text x="202.3" y="204.5">A4</text>
</g>
<g font-size="2.2" fill="#000080">
<text x="211.5" y="30.3" transform="rotate(-90 211.5 30.3)">GND</text>
<text x="179.8" y="72.2" transform="rotate(-90 179.8 72.2)">GND</text>
<text x="228.5" y="83.2">GND</text>
<text x="143.4" y="99.8">GND</text>
<text x="68.5" y="141.7">GND</text>
<text x="147.2" y="140.4">GND</text>
<text x="192.5" y="143.3" transform="rotate(-90 192.5 143.3)">GND</text>
<text x="124.4" y="159.4">GND</text>
<text x="27.9" y="200.1">GND</text>
</g>
<g font-size="1.8" fill="#000080">
<text x="40.2" y="17">+5V</text>
<text x="129.8" y="17">+3V3</text>
<text x="247.9" y="15.7">+3V3</text>
<text x="256.4" y="17.2">BUZZER1</text>
<text x="24" y="19.7">USB1</text>
<text x="85.4" y="20.8">+3V3</text>
<text x="93.9" y="18.5">U2</text>
<text x="50.7" y="24.8">C5</text>
<text x="135.8" y="28.6">C4</text>
<text x="150.3" y="29.9" transform="rotate(-90 150.3 29.9)">+3V3</text>
<text x="167.5" y="26.1">R2</text>
<text x="187.8" y="24.8">LED1</text>
<text x="77.3" y="31.2">C3</text>
<text x="275.5" y="59.1">CN1</text>
<text x="153.5" y="65.5">H3</text>
<text x="187" y="61.4">+3V3</text>
<text x="198" y="61.7">P3</text>
<text x="230.2" y="60.1">+3V3</text>
<text x="236.1" y="60.4">H2</text>
<text x="224" y="70.6" transform="rotate(-90 224 70.6)">+3V3</text>
<text x="29.1" y="92.1">SW1</text>
<text x="49.4" y="92.1">SW2</text>
<text x="69.7" y="92.1">SW3</text>
<text x="90" y="92.1">SW4</text>
<text x="29.1" y="101">SW5</text>
<text x="49.4" y="101">SW6</text>
<text x="69.7" y="101">SW7</text>
<text x="90" y="101">SW8</text>
<text x="245" y="97.2">P1</text>
<text x="266.6" y="101">SCREW1</text>
<text x="281.8" y="101">SCREW2</text>
<text x="136.2" y="102">+3V3</text>
<text x="148.5" y="102.3">H4</text>
<text x="29.1" y="109.9">SW9</text>
<text x="49.4" y="109.9">SW10</text>
<text x="69.7" y="109.9">SW11</text>
<text x="90" y="109.9">SW12</text>
<text x="265.3" y="113.7">SCREW3</text>
<text x="280.5" y="113.7">SCREW4</text>
<text x="29.1" y="118.8">SW13</text>
<text x="49.4" y="118.8">SW14</text>
<text x="69.7" y="118.8">SW15</text>
<text x="90" y="118.8">SW16</text>
<text x="226.5" y="114.5" transform="rotate(-90 226.5 114.5)">+5V</text>
<text x="160.3" y="132.5">+3V3</text>
<text x="197.1" y="135.1">+3V3</text>
<text x="215.8" y="132.8">P2</text>
<text x="272.9" y="136.6">H1</text>
<text x="35.4" y="141.7">U1</text>
<text x="129.4" y="141.7">U3</text>
<text x="142.5" y="141.4">+3V3</text>
<text x="165" y="142.9">R7</text>
<text x="250.6" y="143.7" transform="rotate(-90 250.6 143.7)">+5V</text>
<text x="29.7" y="146.8" transform="rotate(-90 29.7 146.8)">+3V3</text>
<text x="62.7" y="146.8" transform="rotate(-90 62.7 146.8)">+3V3</text>
<text x="158.6" y="145.5">R1</text>
<text x="62.7" y="151.4" transform="rotate(-90 62.7 151.4)">+5V</text>
<text x="29.7" y="189.9" transform="rotate(-90 29.7 189.9)">+3V3</text>
</g>
<g font-size="1.8" fill="#00f">
<text x="86" y="15.8" transform="rotate(-90 86 15.8)">GND</text>
<text x="243.7" y="22.3">BEEP</text>
<text x="50.7" y="27.4">10uF</text>
<text x="69.3" y="28.2" transform="rotate(-90 69.3 28.2)">+5V</text>
<text x="93.9" y="29.9">AMS1117-3.3</text>
<text x="256.4" y="27.4">2.4kHz</text>
<text x="77.3" y="33.7">10uF</text>
<text x="135.8" y="31.2">10uF</text>
<text x="167.5" y="31.2">1k</text>
<text x="187.8" y="33.7">KT-0603R</text>
<text x="15.7" y="39.3">GND</text>
<text x="46.1" y="36.8">GND</text>
<text x="130" y="40.6">GND</text>
<text x="71.5" y="43.1">GND</text>
<text x="13.8" y="62.9">COL4</text>
<text x="225.9" y="65.5">FINGER_IRQ</text>
<text x="275.5" y="61.7">ZX-XH2.54-2PWT</text>
<text x="13.8" y="69.3">COL3</text>
<text x="139.6" y="70.5">SHAKE_DO</text>
<text x="184" y="66.7">RFID_RST</text>
<text x="225.9" y="70.5">FINGER_TX</text>
<text x="266.6" y="69.3">SPK-</text>
<text x="266.6" y="71.8">SPK+</text>
<text x="13.8" y="75.6">COL2</text>
<text x="139.6" y="73.1">GND</text>
<text x="184" y="74.4">RFID_MISO</text>
<text x="184" y="76.9">RFID_MOSI</text>
<text x="225.9" y="73.1">FINGER_RX</text>
<text x="13.8" y="82">COL1</text>
<text x="136.6" y="78.2" transform="rotate(-90 136.6 78.2)">+3V3</text>
<text x="153.5" y="80.7">2.54-1*4P母</text>
<text x="184" y="79.4">RFID_SCK</text>
<text x="184" y="82">RFID_SDA</text>
<text x="236.1" y="80.7">2.54-1x6P直针</text>
<text x="286.2" y="83.8">GND</text>
<text x="13.8" y="88.3">ROW1</text>
<text x="198" y="87.1">2.54-1*8P母环保</text>
<text x="13.8" y="97.2">ROW2</text>
<text x="13.8" y="106.1">ROW3</text>
<text x="229.7" y="104.8">VOICE_RX</text>
<text x="229.7" y="107.4">VOICE_TX</text>
<text x="133.2" y="109.9">OLED_SCL</text>
<text x="133.2" y="112.5">OLED_SDA</text>
<text x="219.4" y="112.4" transform="rotate(-90 219.4 112.4)">GND</text>
<text x="13.8" y="115">ROW4</text>
<text x="148.5" y="117.5">2.54-1*4P母</text>
<text x="229.7" y="115">SPK-</text>
<text x="229.7" y="117.5">SPK+</text>
<text x="236.1" y="122.6">2.54-1*8P母环保</text>
<text x="199.3" y="142.9">BLE_TX</text>
<text x="259" y="139.1">SG90_PWM</text>
<text x="144.7" y="149.3">ROM_SCL</text>
<text x="156.1" y="148">4.7k</text>
<text x="165" y="145.5">4.7k</text>
<text x="199.3" y="145.5">BLE_RX</text>
<text x="272.9" y="149.3">PZ254V-11-03P</text>
<text x="20.8" y="151.3">OLED_SDA</text>
<text x="21.1" y="153.9">OLED_SCL</text>
<text x="144.7" y="151.8">ROM_SDA</text>
<text x="215.8" y="153.1">2.54-1*6P母</text>
<text x="257" y="151.1">GND</text>
<text x="21.3" y="161.5">VOICE_RX</text>
<text x="25.6" y="156.4">BEEP</text>
<text x="60.9" y="156.4">SG90_PWM</text>
<text x="62.1" y="158.9">ROM_SDA</text>
<text x="62.3" y="161.5">ROM_SCL</text>
<text x="129.4" y="156.9">AT24C02</text>
<text x="21.5" y="164">VOICE_TX</text>
<text x="25" y="166.6">ROW1</text>
<text x="62.1" y="166.6">RFID_SDA</text>
<text x="25" y="169.1">ROW2</text>
<text x="25" y="171.6">ROW3</text>
<text x="61.2" y="171.6">RFID_MOSI</text>
<text x="62" y="169.1">RFID_SCK</text>
<text x="19.4" y="179.3">FINGER_IRQ</text>
<text x="20.6" y="176.7">SHAKE_DO</text>
<text x="25" y="174.2">ROW4</text>
<text x="61.2" y="174.2">RFID_MISO</text>
<text x="62.2" y="176.7">RFID_RST</text>
<text x="64.2" y="179.3">BLE_TX</text>
<text x="20.1" y="184.3">FINGER_TX</text>
<text x="20.1" y="181.8">FINGER_RX</text>
<text x="64.1" y="181.8">BLE_RX</text>
<text x="66.3" y="189.4">COL3</text>
<text x="66.3" y="192">COL2</text>
<text x="66.3" y="186.9">COL4</text>
<text x="35.4" y="197.5">LCKFB-DKX-STM32F103C8T6</text>
<text x="66.3" y="194.5">COL1</text>
</g>
<g font-size="1.8">
<text x="21.7" y="22.5">3</text>
<text x="24.5" y="23.5">EH</text>
<text x="92.7" y="21.2">1</text>
<text x="92.7" y="23.8">2</text>
<text x="94.8" y="22.5">ADJ(GND)</text>
<text x="116.8" y="23.8">4</text>
<text x="257.2" y="21">+</text>
<text x="21.7" y="25.1">4</text>
<text x="21.7" y="27.6">5</text>
<text x="24.5" y="26.1">EH</text>
<text x="24.5" y="28.6">EH</text>
<text x="31.3" y="26.1">VBUS</text>
<text x="32.2" y="28.6">GND</text>
<text x="38" y="25.1">A9</text>
<text x="38" y="27.6">B12</text>
<text x="92.7" y="26.3">3</text>
<text x="94.8" y="25.1">VOUT(TAB)</text>
<text x="94.8" y="27.6">VIN</text>
<text x="112.3" y="25.1">TAB</text>
<text x="21.7" y="30.1">6</text>
<text x="24.5" y="31.2">EH</text>
<text x="243.7" y="36.3">有源蜂鸣器通电就响，正负极不要弄反</text>
<text x="196.9" y="64.4">1</text>
<text x="198.9" y="65.7">1</text>
<text x="237.4" y="64.2">1</text>
<text x="152.4" y="68.2">1</text>
<text x="152.4" y="70.8">2</text>
<text x="154.5" y="69.5">1</text>
<text x="196.9" y="67">2</text>
<text x="196.9" y="69.5">3</text>
<text x="198.9" y="68.2">2</text>
<text x="198.9" y="70.8">3</text>
<text x="237.4" y="66.7">2</text>
<text x="237.4" y="69.3">3</text>
<text x="237.4" y="71.8">4</text>
<text x="275.6" y="69.5">1</text>
<text x="277.7" y="70.8">1</text>
<text x="279.8" y="67.7" transform="rotate(-90 279.8 67.7)">4</text>
<text x="280.9" y="69.2" transform="rotate(-90 280.9 69.2)">4</text>
<text x="152.4" y="73.3">3</text>
<text x="152.4" y="75.9">4</text>
<text x="154.5" y="72">2</text>
<text x="154.5" y="74.6">3</text>
<text x="154.5" y="77.1">4</text>
<text x="196.9" y="72">4</text>
<text x="196.9" y="74.6">5</text>
<text x="196.9" y="77.1">6</text>
<text x="198.9" y="73.3">4</text>
<text x="198.9" y="75.9">5</text>
<text x="237.4" y="74.3">5</text>
<text x="237.4" y="76.9">6</text>
<text x="275.6" y="72">2</text>
<text x="277.7" y="73.3">2</text>
<text x="279.8" y="76.3" transform="rotate(-90 279.8 76.3)">3</text>
<text x="280.9" y="74.8" transform="rotate(-90 280.9 74.8)">3</text>
<text x="196.9" y="79.7">7</text>
<text x="196.9" y="82.2">8</text>
<text x="198.9" y="78.4">6</text>
<text x="198.9" y="80.9">7</text>
<text x="198.9" y="83.5">8</text>
<text x="28.1" y="94.9">1</text>
<text x="39.2" y="94.9">2</text>
<text x="48.4" y="94.9">1</text>
<text x="59.6" y="94.9">2</text>
<text x="68.7" y="94.9">1</text>
<text x="79.9" y="94.9">2</text>
<text x="89" y="94.9">1</text>
<text x="100.2" y="94.9">2</text>
<text x="243.9" y="100">1</text>
<text x="245.9" y="101.3">1</text>
<text x="28.1" y="103.8">1</text>
<text x="39.2" y="103.8">2</text>
<text x="48.4" y="103.8">1</text>
<text x="59.6" y="103.8">2</text>
<text x="68.7" y="103.8">1</text>
<text x="79.9" y="103.8">2</text>
<text x="89" y="103.8">1</text>
<text x="100.2" y="103.8">2</text>
<text x="147.3" y="105.1">1</text>
<text x="147.3" y="107.6">2</text>
<text x="149.4" y="106.3">1</text>
<text x="156.1" y="106.1">GND</text>
<text x="243.9" y="102.5">2</text>
<text x="243.9" y="105.1">3</text>
<text x="243.9" y="107.6">4</text>
<text x="245.9" y="103.8">2</text>
<text x="245.9" y="106.3">3</text>
<text x="28.1" y="112.7">1</text>
<text x="39.2" y="112.7">2</text>
<text x="48.4" y="112.7">1</text>
<text x="59.6" y="112.7">2</text>
<text x="68.7" y="112.7">1</text>
<text x="79.9" y="112.7">2</text>
<text x="89" y="112.7">1</text>
<text x="100.2" y="112.7">2</text>
<text x="147.3" y="110.1">3</text>
<text x="147.3" y="112.7">4</text>
<text x="149.4" y="108.9">2</text>
<text x="149.4" y="111.4">3</text>
<text x="149.4" y="114">4</text>
<text x="156.1" y="113.7">SDA</text>
<text x="156.1" y="111.2">SCL</text>
<text x="156.1" y="108.6">VCC</text>
<text x="243.9" y="110.1">5</text>
<text x="243.9" y="112.7">6</text>
<text x="245.9" y="108.9">4</text>
<text x="245.9" y="111.4">5</text>
<text x="245.9" y="114">6</text>
<text x="243.9" y="115.2">7</text>
<text x="243.9" y="117.8">8</text>
<text x="245.9" y="116.5">7</text>
<text x="245.9" y="119">8</text>
<text x="28.1" y="121.6">1</text>
<text x="39.2" y="121.6">2</text>
<text x="48.4" y="121.6">1</text>
<text x="59.6" y="121.6">2</text>
<text x="68.7" y="121.6">1</text>
<text x="79.9" y="121.6">2</text>
<text x="89" y="121.6">1</text>
<text x="100.2" y="121.6">2</text>
<text x="214.6" y="135.5">1</text>
<text x="216.7" y="136.8">1</text>
<text x="214.6" y="138.1">2</text>
<text x="214.6" y="140.6">3</text>
<text x="214.6" y="143.2">4</text>
<text x="216.7" y="139.4">2</text>
<text x="216.7" y="141.9">3</text>
<text x="271.8" y="139.4">1</text>
<text x="271.8" y="141.9">2</text>
<text x="273.9" y="140.6">1</text>
<text x="273.9" y="143.2">2</text>
<text x="33.3" y="144.4">21</text>
<text x="33.3" y="147">22</text>
<text x="33.3" y="149.5">23</text>
<text x="36.4" y="145.7">VBAT</text>
<text x="36.4" y="148.2">PC13</text>
<text x="50.1" y="145.7">+3.3V</text>
<text x="50.8" y="148.2">GND</text>
<text x="55.9" y="149.5">18</text>
<text x="55.9" y="147">19</text>
<text x="55.9" y="144.4">20</text>
<text x="128.3" y="144.4">1</text>
<text x="128.3" y="147">2</text>
<text x="128.3" y="149.5">3</text>
<text x="130.4" y="145.7">A0</text>
<text x="130.4" y="148.2">A1</text>
<text x="137.4" y="145.7">VCC</text>
<text x="138.3" y="148.2">WP</text>
<text x="142.2" y="149.5">6</text>
<text x="142.2" y="147">7</text>
<text x="142.2" y="144.4">8</text>
<text x="214.6" y="145.7">5</text>
<text x="214.6" y="148.2">6</text>
<text x="216.7" y="144.4">4</text>
<text x="216.7" y="147">5</text>
<text x="216.7" y="149.5">6</text>
<text x="271.8" y="144.4">3</text>
<text x="273.9" y="145.7">3</text>
<text x="33.3" y="152.1">24</text>
<text x="33.3" y="154.6">25</text>
<text x="36.4" y="150.8">PC14</text>
<text x="36.4" y="153.3">PC15</text>
<text x="36.4" y="155.9">PA0</text>
<text x="51.4" y="155.9">PB8</text>
<text x="51.4" y="153.3">PB9</text>
<text x="51.6" y="150.8">+5V</text>
<text x="55.9" y="154.6">16</text>
<text x="55.9" y="152.1">17</text>
<text x="128.3" y="152.1">4</text>
<text x="130.4" y="150.8">A2</text>
<text x="130.4" y="153.3">GND</text>
<text x="137.5" y="153.3">SDA</text>
<text x="137.7" y="150.8">SCL</text>
<text x="142.2" y="152.1">5</text>
<text x="33.3" y="157.1">26</text>
<text x="33.3" y="159.7">27</text>
<text x="36.4" y="158.4">PA1</text>
<text x="36.4" y="160.9">PA2</text>
<text x="51.4" y="160.9">PB6</text>
<text x="51.4" y="158.4">PB7</text>
<text x="55.9" y="159.7">14</text>
<text x="55.9" y="157.1">15</text>
<text x="33.3" y="162.2">28</text>
<text x="33.3" y="164.8">29</text>
<text x="33.3" y="167.3">30</text>
<text x="36.4" y="163.5">PA3</text>
<text x="36.4" y="166">PA4</text>
<text x="51.4" y="166">PB4</text>
<text x="51.4" y="163.5">PB5</text>
<text x="55.9" y="167.3">11</text>
<text x="55.9" y="164.8">12</text>
<text x="55.9" y="162.2">13</text>
<text x="33.3" y="169.8">31</text>
<text x="33.3" y="172.4">32</text>
<text x="36.4" y="168.6">PA5</text>
<text x="36.4" y="171.1">PA6</text>
<text x="36.4" y="173.6">PA7</text>
<text x="50.4" y="173.6">PA12</text>
<text x="50.4" y="171.1">PA15</text>
<text x="51.4" y="168.6">PB3</text>
<text x="55.9" y="172.4">9</text>
<text x="55.9" y="169.8">10</text>
<text x="33.3" y="174.9">33</text>
<text x="33.3" y="177.5">34</text>
<text x="33.3" y="180">35</text>
<text x="36.4" y="176.2">PB0</text>
<text x="36.4" y="178.7">PB1</text>
<text x="50.4" y="178.7">PA10</text>
<text x="50.4" y="176.2">PA11</text>
<text x="55.9" y="180">6</text>
<text x="55.9" y="177.5">7</text>
<text x="55.9" y="174.9">8</text>
<text x="33.3" y="182.5">36</text>
<text x="33.3" y="185.1">37</text>
<text x="36.4" y="181.3">PB10</text>
<text x="36.4" y="183.8">PB11</text>
<text x="51.4" y="183.8">PA8</text>
<text x="51.4" y="181.3">PA9</text>
<text x="55.9" y="185.1">4</text>
<text x="55.9" y="182.5">5</text>
<text x="33.3" y="187.6">38</text>
<text x="33.3" y="190.2">39</text>
<text x="36.4" y="186.3">RESET</text>
<text x="36.4" y="188.9">+3.3V</text>
<text x="36.4" y="191.4">GND</text>
<text x="50.4" y="191.4">PB13</text>
<text x="50.4" y="188.9">PB14</text>
<text x="50.4" y="186.3">PB15</text>
<text x="55.9" y="190.2">2</text>
<text x="55.9" y="187.6">3</text>
<text x="33.3" y="192.7">40</text>
<text x="36.4" y="194">GND</text>
<text x="50.4" y="194">PB12</text>
<text x="55.9" y="192.7">1</text>
</g>
</svg>
